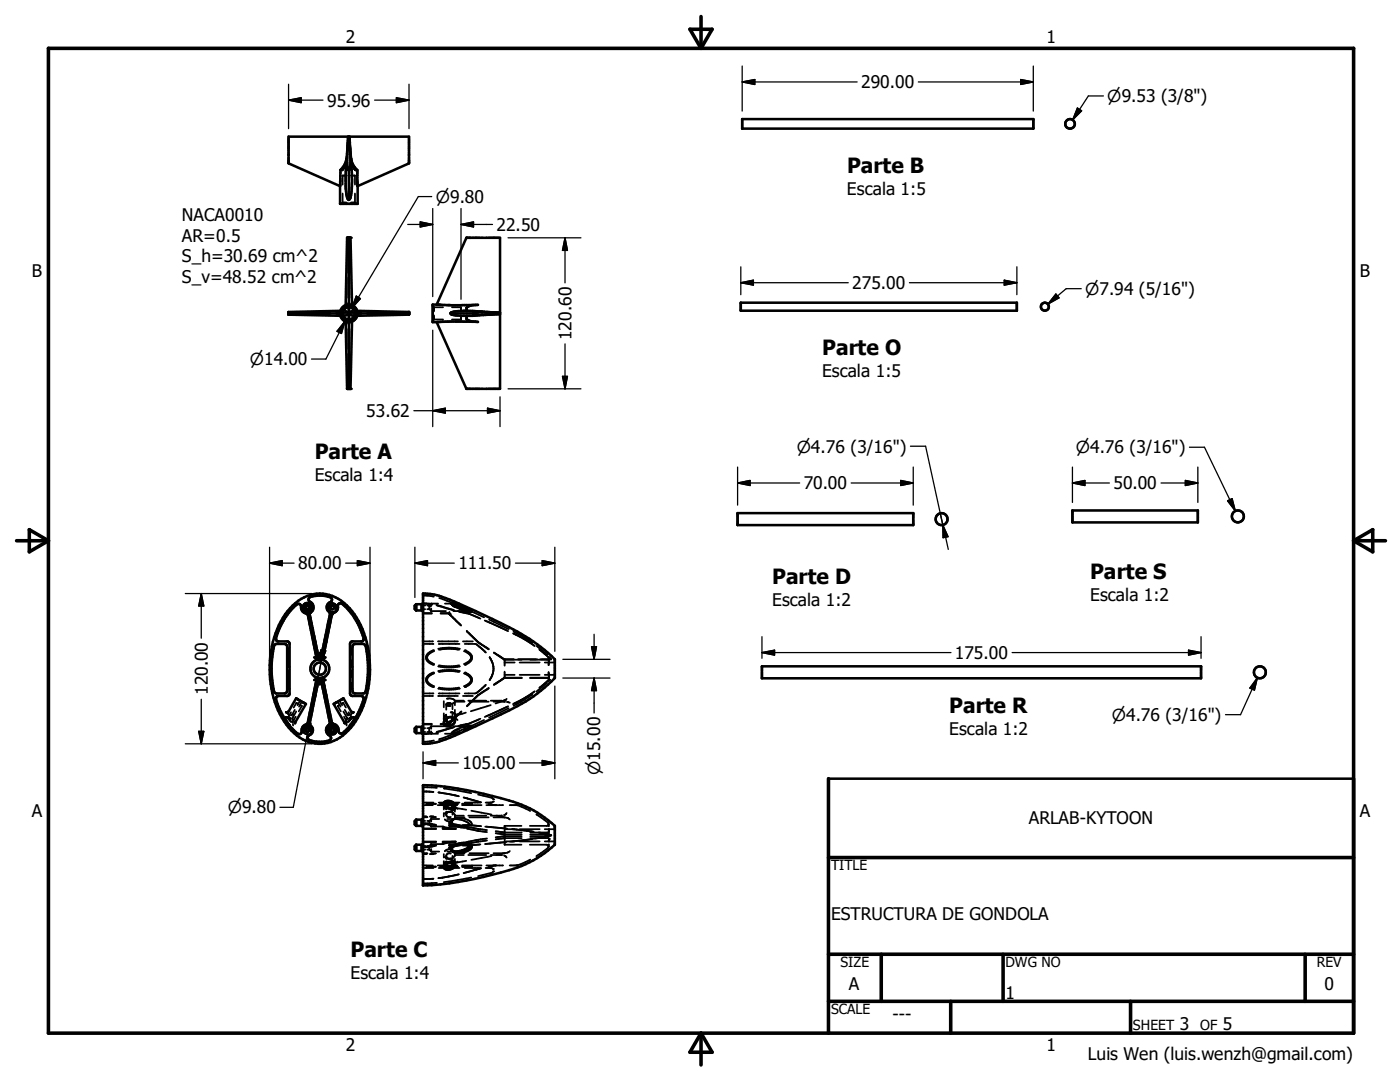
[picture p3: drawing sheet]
<svg xmlns="http://www.w3.org/2000/svg" width="279mm" height="216mm" viewBox="0 0 279 216" stroke-linecap="round" stroke-linejoin="round" font-family="sans-serif">
<g fill="none" stroke="#000" stroke-width=".36">
<path d="M68.4 38.6v1.8M69.2 35h-.8v1.8M70 35h.8v1.8M70.8 38.6v1.8M68.2 40.6l-.1 .1M68.4 40.4h.8M68.4 40.4l-.1 .1M69.5 47.5v2M69.5 50.4v4M69.5 55.4v4M69.7 47.5v2M69.7 50.4v4"/>
<path d="M69.7 55.4v4M70 40.4h.8M70.8 40.4l.1 .1M71 40.6l.1 .1M57.6 62.7h2.4M57.6 62.4h2.4M61.2 62.7h4.7M61.2 62.4h4.7M67.1 62.7h2.4M67.1 62.4h2.4M67.9 63h.4M67.9 62.1h.4"/>
<path d="M68.8 63h.1M68.8 62.1h.1M68.8 62.1l.5 .1M69.3 62.8l-.5 .2M69.4 62.4h.1M69.5 62.7h-.1M69.5 60.4v2M69.5 62.7v1.9M69.5 65.7v3.9M69.5 70.6v4M69.5 75.6v2M69.7 60.4v2"/>
<path d="M69.7 62.7v1.9M69.7 65.7v3.9M69.7 70.6v4M69.7 75.6v2M69.7 62.7h2.4M69.7 62.4h2.4M69.8 62.7h.1M69.8 62.3l-.1 .1M69.9 62.8l.5 .2M69.9 62.2h.1M70 62.2h.1M70.4 62.1l-.4 .1"/>
<path d="M70.9 63h.4M70.9 62.1h.4M73.3 62.7h4.8M73.3 62.4h4.8M79.2 62.7h2.4M79.2 62.4h2.4M86.4 61.1h.1M86.5 63.9l-.1 .1M86.5 61.2l.1 .1M86.6 61.3v.8M86.6 62.9v.8M86.6 63.7l-.1 .1"/>
<path d="M86.6 63.7h1.8M86.6 61.3h1.8M90.2 61.3h1.8v.8M92 62.9v.8h-1.8M84.4 118.8l2.2 .2M87.7 119.3l4 1.6M57.3 129.2l.1 .1M57.3 133.7h.1M57.4 133.1l-.1 .1M57.4 137.6h-.1M57.5 129.4v.6M57.5 133.8v.7"/>
<path d="M57.5 130.6v1.2M57.5 132.4v.6M57.5 135.1v1.1M57.5 136.8v.7M57.6 131.8v1.1M57.6 136.2v1.2M57.6 133h.1M57.6 137.4v.1M57.6 129.4v1.2M57.6 133.8v1.3M57.7 133.1l.1 .1M57.7 137.6h.1"/>
<path d="M57.8 129.2l-.1 .1M57.8 133.7h-.1M59.9 139.8l-.5 .9M65.7 121.6a.75 .75 0 0 1 .6-1.2 .75 .75 0 0 1 .7 1.2M66.1 120.3a.91 .91 0 0 1 1.1 .6 .91 .91 0 0 1-.6 1.2l-.5-.1a.89 .89 0 0 1-.8-1M67.8 139.8l.5 .9M69.8 129.2l.1 .1M69.8 133.7h.1M69.9 133.1l-.1 .1M69.9 137.6h-.1M70 133.8l.1 1.3M70 129.4l.1 .1"/>
<path d="M70.1 129.5v1.1M70.1 131.8l-.1 1.2M70.1 136.2l-.1 1.3M70.1 129.5h.1M70.1 131.8v1.1M70.1 136.2v1.2M70.1 133h.1M70.1 137.4l.1 .1M70.2 133.8l-.1 1.3M70.2 129.4l-.1 .1M70.3 133.1l.1 .1M70.3 137.6h.1"/>
<path d="M70.4 129.2l-.1 .1M70.4 133.7h-.1M84.4 122.4h1.8M84.4 138.4h2.1M84.4 128.5h2.1M84.4 138.9h2M84.4 128h2M84.4 120.4l1.8 .1M84.4 120.5l1.9 .1M84.4 120.8h.5M84.4 121.6h.5M84.4 122.3h1.8"/>
<path d="M85.3 120.8h.4M85.3 121.6h.4M85.7 120.8v.2M85.7 121.3v.3M85.7 121.6l.1 .1M85.8 120.7l-.1 .1M85.9 121.8l.2 .1M86.1 120.4v.5M86.1 121.4v.5M86.1 120.4l-.2 .2M86.1 120.4h1.3M86.1 121.9h2.9"/>
<path d="M86.4 129.8a1.46 1.46 0 0 0-1.2 2.1l1.2 .8M86.4 134.2a1.45 1.45 0 0 0-1.2 2.1l.4 .4 .8 .4M86.6 129.9a1.45 1.45 0 0 0-1.3 1.7l.4 .4 .9 .5M86.6 134.4a1.66 1.66 0 0 0-1.3 1.4 2.04 2.04 0 0 0 1.3 1.1M87.1 120.7l3.4 1M87.2 120.8l3.5 1M87.4 128h4M87.4 138.9h4M87.5 129.5a9.9 9.9 0 0 1 4.3 0M87.5 133a9.7 9.7 0 0 0 4.3 0M87.5 133.9a10 10 0 0 1 4.3 0M87.5 137.4a10 10 0 0 0 4.3 0"/>
<path d="M87.6 138.4h4.1M87.6 128.5h4.1M87.6 132.8a9.6 9.6 0 0 0 4 0M87.6 129.7a11 11 0 0 1 4 0M87.6 134.1a9.6 9.6 0 0 1 4 0M87.6 137.2a9.6 9.6 0 0 0 4 0M87.9 122.4h1.8M87.9 122.3h1.8M88.6 139.9v1.2M88.8 120.4h1.4M89.2 139.4a1.56 1.56 0 0 1 1.6 .4M89.7 122.5l2.3 2.3"/>
<path d="M89.7 122.5h.1M89.7 122.1v.1M89.7 122.2v.2M89.8 122.7h.1M89.8 122.6h.1M90.1 120.4a.83 .83 0 0 0 .7 .8M90.1 120.4h.1M90.5 121.9h2.9M90.8 139.8h1.8M90.8 139.8v.9M91.4 121.9l1.8 .4M91.6 122.1l1.9 .3"/>
<path d="M91.8 121.6l1.1 .3M92.4 138.9h2M92.4 128h2M92.6 129.9a1.74 1.74 0 0 1 1.4 1.5 2.12 2.12 0 0 1-1.4 1.1M92.6 134.4a1.73 1.73 0 0 1 1.4 1.4 2.19 2.19 0 0 1-1.4 1.1M92.7 121.4l3.9 1.8M92.7 128.5h2.2M92.8 129.8a1.46 1.46 0 0 1 1.2 2.1l-1.2 .8M92.8 134.2a1.45 1.45 0 0 1 1.2 2.1l-.4 .4-.8 .4M93.1 121.9h.1M93.1 126l2.4 2.2M93.1 125.9l2.4 2.2"/>
<path d="M93.2 121.9l.1 .1M93.3 122.3l2.3 1M93.5 139.8h3.5M93.6 122.4l2.3 1M94.9 138.3l-2.2 .1M95 128.5l1.9 1.7M95.5 138.7l-2.3 2.2M95.5 138.6l-2.3 2.3M95.5 128.1l2 1.4M95.5 128.2l2 1.4M95.5 128.1v.1M95.5 138.6v.1"/>
<path d="M96.7 123.8l4.6 2M96.9 136.7l-1.9 1.6M97 123.9l4.4 2M97.5 137.4l-2 1.3M97.5 137.3l-2 1.3M97.6 123.6l3.9 1.9M97.7 131.2h.1M97.7 131.2a3.7 3.7 0 0 1 0 4.5M97.9 139.8h2.2M98.6 130.2l2.1 1.4h1.9M98.6 130.3l2.1 1.3M100.7 135.2l-2.1 1.5"/>
<path d="M100.7 135.2l-2.1 1.4M100.7 131.6h.1M100.7 135.2h3.4M100.7 135.3h3.4M100.7 135.2h.1M100.7 134v1.2M100.7 134.7h2M100.7 132.2h2M100.9 139.7l-2 .7M101 139.6l-.4 .2M101.1 139.5h.1M102.4 126.4l2 1 2.3 1.5"/>
<path d="M102.5 126l3.7 2.3M102.5 126.4l2 1 2.2 1.5M103.4 131.6h3.8M103.7 134.7h4M103.7 132.2h4M104 139.7l-1.5 .7M104.1 131.6h-3.4v1.2M105.8 135.2h3.5M105.8 131.6h3.5M105.8 135.3h3.4M106.2 138.6l-3.7 2.2M106.7 138l-2.3 1.5"/>
<path d="M106.7 138l-2.2 1.4-2.1 1.1M107.1 128.9l2.1 1.8M107.8 129.7l1.7 1.5M107.8 129.7l-.2-.1 1.9 1.6M108.7 134.7h2M108.7 132.2h2M109 136.3l-1.9 1.7M109.2 135.3h.1M109.2 135.3h.2M109.4 135.3l.2 .2M109.4 135.2l.2 .2M109.5 131.2h.1"/>
<path d="M109.5 134.1l.1 1.4M109.5 135.7h.1M109.5 135.5h.1M109.5 135.6v.1M109.5 131.2l.1 .1M109.5 135.6l-1.9 1.6M109.5 135.6l-1.8 1.6M109.6 135.8l-.3 .3M109.6 135.5v.3M109.6 131.4l-.2 .2M109.6 131.4l-.1 1.3M109.6 135.6h-.1"/>
<path d="M109.6 135.7v.1M109.6 131.1l.4 .5h-2.2M57 143.1l1 .9M57 143.1l.3 .8 .6 .8M57.1 142.1h.1M57.1 142.1l.2 .2M57.2 143.1h-.2M57.4 143.1h.3l.4 .4M57.5 142.4l.3 .3M58.1 142.1l-.6 1 .7 1M58.4 144v.3M58.4 143.5l.2 .2"/>
<path d="M58.4 143.6l.2 .2M58.5 144.5v.3M58.5 143.1l-.1 .3M58.8 144.1l.1 .2M58.8 141.6l-.7 1.2M58.9 144.3h.1M59 143l-.6 1.1M59.1 142l-.6 1M59.5 140.5l-.4-.2-.5 .9M59.9 140.7l.3 .2M60.2 140.9h.1M60.2 140.9l-.6 1"/>
<path d="M60.2 140l-.5 1M60.7 146.1a.76 .76 0 0 1 .6-1.2 .76 .76 0 0 1 .7 1.2M61.3 144.8a.88 .88 0 0 0-.9 .9 .88 .88 0 0 0 1 .8 .83 .83 0 0 0 .8-1.1M67.4 140l.6 1M67.7 140.7l-.3 .2 .6 1M67.8 140.7h-.1M68.2 140.4l.3-.1 .5 .9M68.2 140.4l-.1 .1M68.5 142l.6 1M68.7 143l.6 1.1M68.8 141.6l.8 1.2M68.9 144.1l-.1 .2"/>
<path d="M69.2 144.5v.3M69.2 143.1l.1 .3M69.2 143.6l-.1 .1M69.2 143.5v.1M69.2 143.6l-.2 .2M69.2 144v.3M69.6 142.1l.5 1M70.1 143.1l-.6 1M70.1 142.5l-.2 .2M70.2 142.4l-.2 .2M70.3 143.1h-.2l-.5 .4M70.5 143.1h.1"/>
<path d="M70.5 142.1l-.1 .2M70.5 142.1h.1M70.6 143.1a1.57 1.57 0 0 1-.9 1.6M70.6 143.1l-1 .9M84.4 144.6h1.8M84.4 144.4h1.8M84.4 145.3h.5M84.4 146.1h.5M84.4 157.9l2.1 .1M84.4 157.1l2.8 .1M85.3 145.3h.4M85.3 146.1h.4"/>
<path d="M85.7 145.3v.2M85.7 145.8v.3M85.7 146.1l.1 .1M85.8 145.2l-.1 .1M85.9 146.3l.2 .1M86.1 146.4h1.3M86.1 144.9v.5M86.1 145.9v.5M86.1 144.9l-.2 .1M86.1 144.9h2.9M86.2 146.3l-1.8 .2M86.3 146.2l-1.9 .2"/>
<path d="M86.6 147.8l-2.2 .2M87.5 158.1l4 .8M87.9 144.6h1.8v.1M87.9 144.4h1.8M88.6 142.4v1.1M88.6 157.3l5.4 1M89 142.6l-.4 .8M89.1 140.6l.2 .2 .6 .1M89.1 140.6v1M89.1 142.7v1M89.3 143.2h.1M89.5 143.1l-.2 .1"/>
<path d="M89.7 144.4v.1M89.7 144.7h.1M89.7 144.2v.1M89.8 143.1h.2M89.9 140.3h-.6l-.2 .3M89.9 142.1l.7 .2 .2 .3M90.1 143.1h.1M90.3 140.6v.9M90.3 142.5v.9M90.5 144.9h2.9M90.5 145.2l-3.4 1M90.7 145l-3.5 1"/>
<path d="M90.8 142.6v.1M90.8 142.8v.2M90.8 141.6v1.1M90.8 142.7l.1 .1M90.8 143.1l.2 .3M91.1 143.5l.2 .2M91.3 142.5l-.2 .2M91.7 145.5l-.9 .4-.7 .5M91.7 146l-4.1 1.5M92.1 142l-2.3 2.3M92.1 141.9l-2.3 2.3M92.5 159.1l3.5 1"/>
<path d="M92.7 140h-1.9l-.6 .4h-1M92.9 145l-1.2 .3-1.2 .6a.39 .39 0 0 0-.3 .2 .39 .39 0 0 0 .1 .4l1.4-.3M92.9 145.3l-2.5 1.1h-1.6M93 142.2l-2 .6M93.1 144.9l-.1 .1M93.2 144.6l-1.8 .3M93.3 144.9h-.1M93.5 144.4l-1.9 .4M93.7 140h3.8M94.1 144.8l-1.6 .3M94.1 144.8h.1M94.1 144.9h.1"/>
<path d="M94.1 144.9l-.3 .3-1.3 .6M95.4 158.5l2.7 .7 .3 .3M95.6 143.5l-2.3 1M95.9 143.4l-2.3 1M96.6 143.7l-3.9 1.8M97.9 140.7l-3.9 1.2M98.4 159.9l-.4 .2h-1.1M98.5 140h2.3M101.1 140.1l.5 .1M101.3 141l-4.6 2.1M101.4 140.9l-4.4 2M101.5 141.3l-3.9 1.9"/>
<path d="M101.7 140.2h.1M84.4 160.1h2.1M84.4 160.7h2M84.4 172.7h2M84.4 173.2h2.1M84.4 167.9h2.6M84.4 170.3h.7M84.4 170.3h.9M84.4 165.3h2.6M84.4 164.2l2.6 .4M84.4 163h.9M84.4 162.9h.7"/>
<path d="M84.4 164.4l2.6 .4M84.4 165.4h2.6M84.4 170.4h.7M84.4 168h2.6M84.4 163.8h.5M84.4 164.5h.5M84.4 168.8h.5M84.4 169.5h.5M85 160.1l.1 .1M85 172.7l.1 .1M85.1 163.1h-.7M85.1 160.6l-.1 .1"/>
<path d="M85.1 173.1l-.1 .1M85.2 160.3l1.8 .1M85.2 172.8l1.8 .1M85.3 163.8h.4M85.3 164.5h.4M85.3 168.8h.4M85.3 169.5h.4M85.7 163.8v.3M85.7 164.3v.2M85.7 168.8v.3M85.7 169.3v.2M85.7 169.5l.1 .2"/>
<path d="M85.7 164.5l.1 .2M85.8 168.7l-.1 .1M85.8 163.7l-.1 .1M85.8 162.9h.7M85.8 170.4h.7M85.9 169.8l.2 .1M85.9 164.8l.2 .1M86 162.9h-.2M86.1 163.4v.5M86.1 164.4v.5M86.1 168.4v.5M86.1 169.4v.5"/>
<path d="M86.1 163.4h1.6M86.1 164.9h2.4M86.1 168.4l-.2 .2M86.1 163.4l-.2 .1M86.1 168.4h2.4M86.1 169.9h1.6M86.1 163.1l.9-.1-.6 .1M86.4 170.3h-.3h.9M86.5 175.3l-2.1 .1M87 160.4l-1.8 .1M87 173h-1.8M87 168.6l-2.6 .3"/>
<path d="M87 168.8l-2.6 .3M87.2 176.2l-2.8 .1M87.4 160.7h3.8M87.4 172.7h3.8M87.6 160.1h4.1M87.6 173.2h4.1M87.9 160.4h3.5M87.9 172.9h3.5M87.9 173h3.5M88.3 168h2.6l-2.6 .4M88.3 165.3h2.6M88.3 164.9l2.3 .4"/>
<path d="M88.3 167.9h2.7h-.4M88.3 165.1l2.3 .3M88.3 165.4h2.7M88.6 160.8v.7M88.6 162.2v.7M88.6 170.4v.7M88.6 171.8v.7M88.6 160.9l.5 .6M88.8 162.4a1.18 1.18 0 0 1 2 .4h1.8M88.8 169.8a1.17 1.17 0 0 1 2 .5M89.1 160.7v.6M89.1 162v.6"/>
<path d="M89.1 170.8v.6M89.1 172v.6M89.1 170.8l.2 .4 .3 .1h.4M89.1 162.6l.2 .4 .3 .1 .4-.1M89.1 171.9l-.5 .5M89.3 163.4l2.7 .2 1.3 .5 .3 .3M89.3 169.9h1.6M89.7 164v.2M89.7 164.6v.2M89.7 168.5v.3M89.7 169.1v.3M89.7 169.1h.1"/>
<path d="M89.7 164.7h1.4M89.7 168.4h2.4M89.8 164.3l2.3 .4M89.8 169.1h.1M89.8 164.7l2.3 .4M90 170.3l-.7 .1-.2 .4M90 162.1l-.4-.1-.3 .1-.2 .5M90 161.7l.5-.1 .3-.2v.6M90.1 169.6h.1M90.1 169.2v.4M90.2 163.6v.6M90.2 163.6a.76 .76 0 0 0 .5 1"/>
<path d="M90.2 167.9l-1.9 .3M90.3 160.9v.5M90.3 162v.6M90.3 170.8v.5M90.3 171.9v.5M90.7 163.4l-.5 .2M90.7 164.6a4.1 4.1 0 0 0 2.5 .5M90.7 164.6l.1 .1M90.7 168.7l-.3 .2M90.7 168.7h.1M90.8 161.2v.1M90.8 162.5v.6"/>
<path d="M90.8 170.3v.5M90.8 171.4v.6l-.3-.3-.5-.1M90.8 172.1l.1 .4M90.8 168.7h.1M90.8 163.1h1.9M90.8 170.3h1.9M90.8 163.1a1.16 1.16 0 0 1-2 .4M90.8 172l.2 .1M90.9 160.9l-.1 .3M91 163.2h1.1a2.12 2.12 0 0 1 2 1.2v.3M91 161.2l-.2 .1M91 161.2l2 .4"/>
<path d="M91.1 172.7l.2 .2M91.2 161.3l.1 .1M91.2 161.3h.1M91.3 160.4l-.2 .2M91.3 171.9l-.1 .2M91.5 174.5l-4 .7M91.6 164.9h.2M92 168.2l-2.3 .5h1.4M92 168.6l-2.3 .5M92.2 160.7h3.9M92.2 172.7h3.9M92.2 160.4l1.9 .1"/>
<path d="M92.2 173h1.9M92.2 164.6l1.6 .1M92.6 170.6h-1.8a1.17 1.17 0 0 1-2 .4M92.7 160.1h3.2M92.7 173.2h3.2M93 171.8l-2 .3M93.2 165.4l2.3 .4M93.2 164.9l2.3 .5M93.5 170.6h3.5M93.5 162.8h3.5M93.6 164.4h.1M93.6 164.6l2.2 .2"/>
<path d="M93.7 164.4l-.2 .2-1 .3h-2.8M93.7 163.1h3.8M93.7 170.3h3.8M93.8 168.7h-1.6M93.9 168.7h.1M93.9 164.7h.1M93.9 164.7l2.1 .1M94 175.1l-5.4 .9M94.1 161.8l4 .7M94.1 160.3l-1.9 .1M94.1 172.8l-1.9 .1M94.1 160.6l.1 .1"/>
<path d="M94.1 173.1l.1 .1M94.2 160.1l-.1 .1M94.2 172.7l-.1 .1M95.5 165.4v.1M95.5 165.7v.1M95.5 167.6v.1M95.5 167.8v.1M95.5 167.9l-2.4 .5M95.5 167.6l-2.4 .4M95.5 165.8l1.7 .2M95.5 165.4l1.7 .2M95.7 168.5l-2.1 .2"/>
<path d="M95.9 168.5l-2 .2M96 164.8v.1M96 173.2l-3.5 1M96.8 164.9l4.3 .5M96.9 173.2h1.1l.4 .2M97 164.9l4.2 .5M97.1 160.7h3.3M97.1 172.7h3.3M97.2 167.7l-1.7 .2M97.2 167.3l-1.7 .3M97.5 160.5l1.3 .2M97.9 170.6h2.3"/>
<path d="M98.1 170.8l-4 .8M98.4 173.9l-.3 .3-2.7 .6M98.5 163.1h2.3M98.8 172.7l-1.3 .2M98.9 166.3l1.8 .2M98.9 165.9l1.8 .2M99.1 162.7l2 .5M99.9 168.1l-3.1 .3M100.2 162.7l-2.3 .1M100.6 170.7l.4 .3M100.7 166.1v.1M100.7 166.4v.1"/>
<path d="M100.7 166.9v.1M100.7 167.1v.2M100.7 166.9h3.4M100.7 166.9l-1.8 .2M100.7 166.5h3.4M100.7 166.1h3.4M100.7 167.3l-1.8 .2M100.7 165.7v.5M100.7 166.4v.2M100.7 166.7v.3M100.7 167.1v.6M100.7 168.1v.5h3.4"/>
<path d="M100.7 165.5h2M100.7 167.9h2M100.8 170.2l-2.3 .1M101 162.4l-.4 .2M101.1 171.1h.1M101.1 170.2l-2 .4M101.1 168l-4.2 .4M101.1 162.2v.1M101.2 163.2l.4 .2M101.6 170l-.4 .2M101.7 163.4v.1M101.7 160.7h1.4"/>
<path d="M101.7 172.7h1.4M101.7 169.8v.1M102.2 165.5l1.9 .2M102.5 167.9h-.7M103.2 160.7l2.6 1.1M103.7 165.5h4M103.7 167.9h4M104.1 164.8h-3.4v.4M104.1 167.2l-3.4 .1M104.1 165.7l2.4 .3M104.1 165.7l2.3 .3M105.7 167.5l-3.6 .4"/>
<path d="M105.7 168.6h3.6M105.8 171.5l-2.6 1.2M105.8 167.2l3.5 .1M105.8 166.9h3.5M105.8 166.5h3.5M105.8 166.1h3.5M106.4 167.4l-3.4 .4M107 162.5l2.4 1.7M107.5 166.1l2.2 .4M107.6 166.1l.4 .1M107.8 167.2l-1.1 .2M107.8 167.2h-.4"/>
<path d="M108.7 166.3l.8 .2M108.7 165.5h2M108.7 167.9h2M108.8 166.7h.2M109 167l-1.2 .2M109.3 166.7h.4M109.3 164.7l-3.6 .1M109.4 167.3l.2 .1M109.4 166.9h.1M109.4 169.1l-2.4 1.7M109.4 166.9h.3M109.4 166.5h.2"/>
<path d="M109.4 164.3l.1 .2M109.4 168.8h.1M109.5 165.6l.1 .1M109.5 166.5h-.1M109.5 164.5l-.1 .1M109.5 164.5v.4M109.5 168.9l-.1 .2M109.5 166.5h.1M109.5 168.5v.4M109.5 166.5h.2M109.5 166.9l-1.7 .3M109.6 165.4v.5"/>
<path d="M109.6 167.6l-.1 .2M109.6 166.9h-.1M109.6 166.7h.1M109.6 165.9v.1M109.6 166.6v.1M109.6 166.7v.1M109.6 167.5v.5M109.6 166l-.2 .1M109.7 166.5h.1M109.7 166.8l-.4 .1M109.7 166.8v.1M109.9 166.6l.1 .1"/>
<path d="M109.9 166.7h.1M110 166.7l-.1 .1"/>
</g>
<g fill="none" stroke="#000" stroke-width=".51">
<path d="M67.9 37.1l-10.3-4.5v-5.3h24v5.3l-10.2 4.5M67.9 33.9v6.8h3.5v-3.6M67.9 33.9a4.9 4.9 0 0 0 1.4-4.1l.2-2.5-.2 4.8v1.2l.3 .7M67.9 33.9h.4l.2-.2a3.6 3.6 0 0 0 .7-2l-.2 3.2 .1 3.8a1.47 1.47 0 0 0 .5 1.2M69.6 34v5.9M69.8 29.2l.1 3.6-.1 .8-.2 .4M69.8 29.1l-.1-1.8 .2 2.4a5.9 5.9 0 0 0 1.1 4l.3 .2M71.3 33.9l.1 3.2M71.3 33.9a1.05 1.05 0 0 1-.9-.9l-.3-1.3a24.5 24.5 0 0 1-.1 7.6l-.4 .6M148.1 23.8h58.1v1.9h-58.1zM69.6 47.5v13.3M57.6 62.5h10.3"/>
<path d="M67.9 62l-10.3 .3v.5l10.3 .2M69 64.2l.3 13.4h.6l.4-13.4M69 60.9l.3-13.4h.6l.4 13.4M69 60.9a1.73 1.73 0 0 0-1.1 1.6 1.73 1.73 0 0 0 1.1 1.7M69 64.2l.6 .1M69.6 64.3v13.3M69.6 60.8l.6 .1M69.6 60.8l-.6 .1M70.2 64.2l-.6 .1M70.2 60.9a1.74 1.74 0 0 1 1.1 2.1M71.3 62l10.3 .3v.5l-10.3 .2M71.3 63l-.5 .8-.6 .4"/>
<path d="M71.4 62.5h10.2M87.1 60.8l6-13.3h6.7v30.1h-6.7l-6-13.3M89.9 62.5h4.5M89.9 62.5l.1 .2M90 62.7h.1M90.1 62.7l1.9 .3h2.3l4-.3M93.1 62.1v-.7l.3-.2 .7-.3 1.3-.1-5.4 .1-3.6-.1v3.5l8.5-.1M93.1 63v.6l.3 .3 1.1 .3h.9M93.1 62.1l6.7 .3-2.1-.1a6.6 6.6 0 0 0-3.3 .2M93.1 62.1h-2.2l-.8 .2-.2 .2M94.4 62.5l1.1 .3 3.5-.1M98.5 62.7h1.3h-.4"/>
<path d="M99.3 62.7h-.2M147.8 60.4h55.1v1.6h-55.1zM84.4 118.4a15.3 15.3 0 0 1 7.1 2 89.1 89.1 0 0 1 14.9 7.6l2.3 1.7 2 1.9v3.7a32.5 32.5 0 0 1-10.7 7.3l-5.1 2.3a43.4 43.4 0 0 1-8.2 3.3l-2.3 .2zM147.2 102.4h35.1v2.4h-35.1zM214 101.9h25.1v2.3h-25.1zM54.9 128.6l.3-.1h1.6l.4 .2 .1 .3v9l-.5 .4-1.9-.1a17.9 17.9 0 0 1 0-9.7zM58.4 120.8a7.4 7.4 0 0 1 11.4 .6 19.5 19.5 0 0 1 3.7 16 14.4 14.4 0 0 1-6.2 10.1 7.5 7.5 0 0 1-9.7-2.3 19.7 19.7 0 0 1-3.3-16.2 15.8 15.8 0 0 1 4.1-8.2zM59.4 139.5l.1 .1M61.1 122.4a1.26 1.26 0 0 0 1.4-.9 1.26 1.26 0 0 0-.8-1.5l-.1-.6a3.3 3.3 0 0 1 2.8-.5l1.5 .3a.54 .54 0 0 1 .4 .6 .54 .54 0 0 1-.6 .4 1.14 1.14 0 0 0-.3 1.5 1.14 1.14 0 0 0 1.4 .5 1.14 1.14 0 0 0 .6-1.4l.1-.3 .4-.1a11.6 11.6 0 0 1 4.6 7.3l-.3 .3h-2l-.4 .5 .1 10 .3 .3 2 .1 .3 .3a13.3 13.3 0 0 1-2.5 5.4l-1.6 1.7a.56 .56 0 0 1-.7-.1 .56 .56 0 0 1-.1-.7l-.4-.7-.7-.4M61.1 122.4a1.44 1.44 0 0 1-1.1-1.7l-.3-.2a4.5 4.5 0 0 0-2.3 2.2l-1.3 2.1a7 7 0 0 0-1 2.9l.4 .3h2l.3 .5v10l-.3 .3-2 .1-.4 .3a12.9 12.9 0 0 0 4.4 7.3 .55 .55 0 0 0 .7-.2 .55 .55 0 0 0 0-.6l.3-.8 .6-.3M61.1 122.4l.3 .2M61.4 122.6l1.2 5.6"/>
<path d="M61.8 122.5l1.2 5.6M61.8 122.5l-.4 .1M62 122.2l-.2 .3M62.6 128.2l.7 3.4M62.6 138.6l-1.2 5.7M62.6 138.6l.4 .1M62.7 131.2l.5 .4M63 138.7l-1.2 5.7M63 128.1l.6 3.4M63 128.1l-.4 .1M63.2 135.3l-.5 .4M63.3 135.2h.1"/>
<path d="M63.3 135.2l.3 .1M63.3 135.2l-.7 3.4M63.3 131.6a1.88 1.88 0 0 0-1.3 1.8 1.88 1.88 0 0 0 1.3 1.8M63.4 131.6h-.1M63.6 135.4l.2 .4M63.6 131.5v.1M63.6 135.3h.1M63.6 131.6h-.2M63.6 135.3l-.6 3.4M63.6 131.5l-.2 .1M63.6 135.3h.4M63.6 131.6h.4"/>
<path d="M63.8 130.3v1.3M63.8 135.8v.8M64 131.5v.1M64 135.3h.1M64 131.6h.2M64 135.3l.7 3.4M64 131.5l.2 .1M64 135.4l-.2 .4M64.2 131.6h.2M64.4 135.3l.6 .4M64.4 135.2h.1M64.4 135.2l-.4 .1"/>
<path d="M64.4 135.2l.7 3.4M64.4 131.6a1.88 1.88 0 0 1 1.3 1.8 1.88 1.88 0 0 1-1.3 1.8M64.7 138.7l1.1 5.7M64.7 128.1l-.7 3.4M64.7 128.1l.4 .1M65 131.2l-.6 .4M65.1 138.6l1.2 5.7M65.1 128.2l-.7 3.4M65.1 138.6l-.4 .1M65.7 122.1l.2 .4M65.9 122.5l-1.2 5.6M65.9 122.5l.3 .1"/>
<path d="M66.2 122.6l-1.1 5.6M66.5 122.3l-.3 .3M68.3 139.5l-.2 .1M70.4 128.7l.4-.2h1.7l.3 .1a17.9 17.9 0 0 1 0 9.7l-2 .1-.4-.4zM83.1 120.6v1.2M83.1 120.6l-.3 .2v.8l.3 .2M83.1 121.8h1.1M83.1 120.6h1.1M84.2 120.6v1.2M84.2 121.8l.2 .3M84.4 120.3l-.2 .3M90.1 120.4h.1"/>
<path d="M90.1 120.4a6.3 6.3 0 0 1 3.4 1.1l.6 .5a7.2 7.2 0 0 1-3.7-1.3zM90.1 120.4l3.5 1.5M93.1 121.9h.5M93.6 121.9h.1M152.1 133h87.6v2.3h-87.6zM58.9 144.3h.1M60.5 140.1l.2 .1M60.5 140.2l.5 .3-2.1 3.8M60.5 140.2l-1.4-.8-1.5 2.6-.5 .1M61.4 144.3l-.3 .3M61.4 144.3l.4 .1M61.8 144.4l.2 .3"/>
<path d="M65.8 144.4l-.1 .2M66.3 144.3l.2 .1M66.3 144.3l-.5 .1M66.5 144.4a1.24 1.24 0 0 0-1.4 .9 1.24 1.24 0 0 0 .7 1.5 .51 .51 0 0 1 .3 .5 .51 .51 0 0 1-.4 .4 5.7 5.7 0 0 1-4.2-.2l-.1-.3 .1-.3a1.39 1.39 0 0 0 .9-1.7l-.5-.5-.8-.1M66.6 140.5l2.2 3.8M66.6 140.5h.1M67.2 140.2l1.4-.8 1.5 2.6 .4 .1M67.2 140.2l-.6 .3M67.2 140.1l-.2 .1M83.1 145v1.3M83.1 145l-.3 .3v.8l.3 .2M83.1 146.3h1.1"/>
<path d="M83.1 145h1.1M84.2 145v1.3M84.2 146.3l.2 .2M84.4 156.7a66.8 66.8 0 0 1 21.3 4.6l2.3 1.3 2.7 2.2v3.8a22.8 22.8 0 0 1-10.8 5.5 66.6 66.6 0 0 1-15.5 2.6zM84.4 144.8l-.2 .2M89 143.5a.97 .97 0 0 1 1.1-.4 .97 .97 0 0 1 .6 1 1.26 1.26 0 0 1-2.1 .4v-.5zM90 143.1a.54 .54 0 0 1 .2 .6 .54 .54 0 0 1-.5 .4 .47 .47 0 0 1-.6-.3 .47 .47 0 0 1 .2-.6M165.3 155.4h104.8M83.1 163.5v1.3M83.1 168.6v1.2M83.1 163.5l-.3 .3v.7l.3 .3M83.1 168.6l-.3 .2v.7l.3 .3"/>
<path d="M83.1 164.8h1.1M83.1 163.5h1.1M83.1 169.8h1.1M83.1 168.6h1.1M84.2 163.5v1.3M84.2 168.6v1.2M84.2 164.8l.2 .2M84.2 169.8l.2 .3M84.4 163.3l-.2 .2M84.4 168.3l-.2 .3M88.6 160.1a1.32 1.32 0 0 1 2.2 .8 1.2 1.2 0 0 1-1.4 .4 1.2 1.2 0 0 1-.8-1.2zM88.7 172.5a1.25 1.25 0 0 1 2.1 0 1.26 1.26 0 0 1-.9 1 1.26 1.26 0 0 1-1.3-.4z"/>
<path d="M89.2 160.5a.66 .66 0 0 1 .7-.1 .66 .66 0 0 1 .4 .7l-.4 .2-.5-.1-.3-.3zM89.2 172.4l.2-.2a.49 .49 0 0 1 .9 .1 .49 .49 0 0 1-.6 .7 .4 .4 0 0 1-.5-.1 .4 .4 0 0 1 0-.5zM90.3 169a3.2 3.2 0 0 1 3.8-.4v.1a.97 .97 0 0 1-.9 1.1 2.96 2.96 0 0 1-3-.1l-.1-.3zM90.7 168.7a2.69 2.69 0 0 1 3 .2 4 4 0 0 1-3.5 .8l-.1-.1"/>
<circle cx="213.5" cy="24.7" r=".96"/>
<circle cx="69.6" cy="62.5" r="1.47"/>
<circle cx="69.6" cy="62.5" r="1.23"/>
<circle cx="208.5" cy="61.2" r=".8"/>
<circle cx="187.9" cy="103.6" r="1.19"/>
<circle cx="247" cy="103" r="1.19"/>
<circle cx="61.3" cy="121.2" r=".88"/>
<circle cx="61.3" cy="121.2" r=".63"/>
<circle cx="61.3" cy="121.2" r=".38"/>
<circle cx="63.8" cy="133.4" r="1.23"/>
<circle cx="66.3" cy="121.2" r=".37"/>
<circle cx="251.4" cy="134.2" r="1.2"/>
<circle cx="61.3" cy="145.7" r=".38"/>
<circle cx="66.3" cy="145.7" r=".62"/>
<circle cx="66.3" cy="145.7" r=".87"/>
<circle cx="66.3" cy="145.7" r=".38"/>
</g>
<g fill="#000">
<circle cx="69.4" cy="47.5" r=".25"/>
<circle cx="69.9" cy="47.5" r=".25"/>
<circle cx="57.6" cy="62.8" r=".25"/>
<circle cx="57.6" cy="62.3" r=".25"/>
<circle cx="69.3" cy="62.2" r=".18"/>
<circle cx="69.4" cy="77.6" r=".25"/>
<circle cx="69.4" cy="62.3" r=".18"/>
<circle cx="69.4" cy="62.7" r=".18"/>
<circle cx="69.8" cy="62.7" r=".18"/>
<circle cx="69.9" cy="77.6" r=".25"/>
<circle cx="69.9" cy="62.8" r=".18"/>
<circle cx="57.5" cy="133.9" r=".18"/>
<circle cx="57.6" cy="133" r=".18"/>
<circle cx="57.6" cy="137.4" r=".18"/>
<circle cx="63.3" cy="131.6" r=".25"/>
<circle cx="64.4" cy="131.6" r=".25"/>
<circle cx="65.9" cy="122.5" r=".25"/>
<circle cx="66.2" cy="122.6" r=".25"/>
<circle cx="70.1" cy="133.9" r=".18"/>
<circle cx="70.1" cy="133" r=".18"/>
<circle cx="70.1" cy="137.4" r=".18"/>
<circle cx="85.7" cy="121" r=".18"/>
<circle cx="86.4" cy="134.2" r=".18"/>
<circle cx="86.4" cy="129.8" r=".18"/>
<circle cx="86.4" cy="132.7" r=".18"/>
<circle cx="86.4" cy="137.1" r=".18"/>
<circle cx="89.2" cy="139.4" r=".18"/>
<circle cx="89.7" cy="122.5" r=".18"/>
<circle cx="89.7" cy="122.6" r=".18"/>
<circle cx="90.8" cy="121.2" r=".18"/>
<circle cx="92.8" cy="129.8" r=".18"/>
<circle cx="92.8" cy="134.2" r=".18"/>
<circle cx="92.8" cy="132.7" r=".18"/>
<circle cx="92.8" cy="137.1" r=".18"/>
<circle cx="93.7" cy="121.9" r=".25"/>
<circle cx="109.6" cy="135.6" r=".18"/>
<circle cx="58.3" cy="142.6" r=".18"/>
<circle cx="61.4" cy="144.3" r=".25"/>
<circle cx="61.8" cy="144.4" r=".25"/>
<circle cx="68.8" cy="144.3" r=".25"/>
<circle cx="68.8" cy="144.3" r=".18"/>
<circle cx="69.3" cy="142.6" r=".18"/>
<circle cx="89.2" cy="140.4" r=".18"/>
<circle cx="89.7" cy="144.3" r=".18"/>
<circle cx="89.7" cy="144.4" r=".18"/>
<circle cx="90.8" cy="142.6" r=".18"/>
<circle cx="92.5" cy="145.8" r=".18"/>
<circle cx="98.4" cy="159.9" r=".18"/>
<circle cx="98.4" cy="159.5" r=".18"/>
<circle cx="85.7" cy="164.3" r=".18"/>
<circle cx="89.7" cy="169.1" r=".18"/>
<circle cx="89.7" cy="164.6" r=".18"/>
<circle cx="89.7" cy="168.7" r=".18"/>
<circle cx="89.7" cy="164.3" r=".18"/>
<circle cx="89.7" cy="164" r=".18"/>
<circle cx="90.1" cy="163.7" r=".18"/>
<circle cx="90.8" cy="161.2" r=".18"/>
<circle cx="91.2" cy="172.1" r=".18"/>
<circle cx="94" cy="160.4" r=".18"/>
<circle cx="94" cy="173" r=".18"/>
<circle cx="94" cy="172.9" r=".18"/>
<circle cx="98.4" cy="173.4" r=".18"/>
<circle cx="98.4" cy="173.9" r=".18"/>
<circle cx="103.1" cy="172.7" r=".18"/>
<circle cx="109.6" cy="167.4" r=".18"/>
</g>
<g fill="none" stroke="#000" stroke-width=".71">
<path d="M9.7 9.6h260.4v196.6h-260.4zM137.7 5.8h4.4l-2.2 3.8zM139.9 3.3v6.3M3.3 107.9h6.4M5.8 105.7l3.9 2.2-3.9 2.2zM270.1 107.9h6.4M270.1 107.9l3.9-2.2v4.4zM165.3 155.4v50.8M165.3 171.1h104.8M165.3 190.4h104.8M165.3 199.8h104.8M175.9 190.4v9.4"/>
<path d="M189.7 199.8v6.4M200.2 190.4v9.4M225.6 199.8v6.4M260.5 190.4v9.4M139.9 206.2v6.3M139.9 206.2l2.2 3.8h-4.4z"/>
</g>
<g fill="none" stroke="#000" stroke-width=".25">
<path d="M57.6 20h6.9M57.6 20l2.5-.5v1zM57.6 16.8v8.9M74.8 20h6.8M79.1 19.5l2.5 .5-2.5 .5zM81.6 16.8v8.9M148.1 16.4h23M148.1 16.4l2.5-.5v1zM148.1 13.2v9M183.3 16.4h22.9M203.7 15.9l2.5 .5-2.5 .5zM206.2 13.2v9"/>
<path d="M220.2 19.1h-3l-3.1 4.8M86.2 39.2h-2.7l-13.3 22.3M215 21.6l.9 .5-1.8 1.8zM71.1 59.1l.8 .5-1.7 1.9zM81.4 44.8h5M83.9 44.3l2.5 .5-2.5 .5zM86.4 41.6v17.6M92 44.8h6.3M92 44.8l2.5-.5v1zM92 41.6v18.1M101.4 47.5h14.5M112.8 47.5v8.9"/>
<path d="M112.8 47.5l.4 2.5h-.9zM147.8 56.4h21.5M147.8 56.4l2.6-.5v1zM147.8 53.2v5.6M181.5 56.4h21.4M200.4 55.9l2.5 .5-2.5 .5zM202.9 53.2v5.6M210.7 58.7l.7 .7-2.3 1.3zM215.8 57.6h-3l-3.7 3.1M68.8 64.1l-3.8 7.5h-2.8M68.8 64.1l-.7 2.4-.8-.4zM86.4 65.9v19.2"/>
<path d="M99.8 79.2v5.9M101.4 77.6h14.5M112.3 75.1h.9l-.4 2.5zM112.8 68.6v9M82.6 82h17.2M86.4 82l2.5-.6v1zM97.3 81.4l2.5 .6-2.5 .4zM147.2 96.4h12.4M147.2 96.4l2.5-.5v1zM147.2 93.2v7.6M169.9 96.4h12.4M179.8 95.9l2.5 .5-2.5 .5z"/>
<path d="M181.7 89h3l3.5 15.8M182.3 93.2v7.6M214 96.4h7.4M214 96.4l2.5-.5v1zM214 93.2v7.1M231.7 96.4h7.4M236.6 95.9l2.5 .5-2.5 .5zM237.4 89.2h3l6.1 12.8M239.1 93.2v7.1M245 99.9l.9-.4 .6 2.5zM37 118.4h25.2M40.2 118.4v8.9"/>
<path d="M40.2 118.4l.5 2.5h-1zM53.8 112.4h4.9M53.8 112.4l2.5-.5v1zM53.8 109.2v22.6M69 112.4h4.8M71.3 111.9l2.5 .5-2.5 .5zM73.8 109.2v22.6M82.8 112.4h7.9M82.8 112.4l2.5-.5v1zM82.8 109.2v10M102.9 112.4h7.8M108.2 111.9l2.5 .5-2.5 .5z"/>
<path d="M110.7 109.2v20.8M188.2 104.8l1.1 4.8M188.2 104.8l1 2.3-1 .2zM40.2 139.5v8.9M64 129.7l1 .2-.9 2.3zM64.1 132.2l-5.6 28.9h-2.6M65 127.3l-.9 4.9M110.7 136.9v18.5M112.3 131.6h9.4M112.3 135.3h9.4M118.1 129h.9l-.4 2.6zM118.6 126.6v5"/>
<path d="M118.6 135.3v7M118.6 135.3l.4 2.5h-.9zM152.1 130.2h37.7M152.1 130.2l2.5-.5v1zM152.1 127v4.4M202 130.2h37.7M237.2 129.7l2.5 .5-2.5 .5zM239.7 127v4.4M250.9 135.2l-3.3 7.4h-3M250.9 135.2l-.5 2.5-1-.4zM37 148.4h25.2M39.7 145.9h1l-.5 2.5z"/>
<path d="M84.4 152.2h7.1M84.4 152.2l2.5-.5v1zM84.4 150v5.4M103.7 152.2h7M108.2 151.7l2.5 .5-2.5 .5z"/>
</g>
<g fill="#000" stroke="#000" stroke-width=".25">
<path d="M57.6 20l2.5-.5v1zM148.1 16.4l2.5-.5v1zM203.7 15.9l2.5 .5-2.5 .5zM79.1 19.5l2.5 .5-2.5 .5zM215 21.6l.9 .5-1.8 1.8zM71.1 59.1l.8 .5-1.7 1.9zM83.9 44.3l2.5 .5-2.5 .5zM92 44.8l2.5-.5v1zM112.8 47.5l.4 2.5h-.9zM147.8 56.4l2.6-.5v1zM200.4 55.9l2.5 .5-2.5 .5zM210.7 58.7l.7 .7-2.3 1.3z"/>
<path d="M68.8 64.1l-.7 2.4-.8-.4zM112.3 75.1h.9l-.4 2.5zM86.4 82l2.5-.6v1zM97.3 81.4l2.5 .6-2.5 .4zM147.2 96.4l2.5-.5v1zM179.8 95.9l2.5 .5-2.5 .5zM214 96.4l2.5-.5v1zM236.6 95.9l2.5 .5-2.5 .5zM245 99.9l.9-.4 .6 2.5zM53.8 112.4l2.5-.5v1zM71.3 111.9l2.5 .5-2.5 .5zM82.8 112.4l2.5-.5v1z"/>
<path d="M108.2 111.9l2.5 .5-2.5 .5zM188.2 104.8l1 2.3-1 .2zM40.2 118.4l.5 2.5h-1zM64 129.7l1 .2-.9 2.3zM118.1 129h.9l-.4 2.6zM118.6 135.3l.4 2.5h-.9zM152.1 130.2l2.5-.5v1zM237.2 129.7l2.5 .5-2.5 .5zM250.9 135.2l-.5 2.5-1-.4zM39.7 145.9h1l-.5 2.5zM84.4 152.2l2.5-.5v1zM108.2 151.7l2.5 .5-2.5 .5z"/>
</g>
<g font-size="4.2">
<text x="169" y="34.5">Parte B</text>
<text x="164.1" y="70.9">Parte O</text>
<text x="62.8" y="91.6">Parte A</text>
<text x="154.1" y="116.5">Parte D</text>
<text x="217.6" y="115.5">Parte S</text>
<text x="189.4" y="142.3">Parte R</text>
<text x="69.9" y="191">Parte C</text>
</g>
<g font-size="3.5">
<text x="69" y="8.7">2</text>
<text x="208.9" y="8.7">1</text>
<text x="171.9" y="17.7">290.00</text>
<text x="65.3" y="21.3">95.96</text>
<text x="169" y="38.9">Escala 1:5</text>
<text x="36.3" y="44">NACA0010</text>
<text x="99.1" y="46.1">22.50</text>
<text x="36.3" y="48.2">AR=0.5</text>
<text x="36.3" y="52.4">S_h=30.69 cm^2</text>
<text x="6.4" y="55.2">B</text>
<text x="36.3" y="56.6">S_v=48.52 cm^2</text>
<text x="170.1" y="57.7">275.00</text>
<text x="271.4" y="55.2">B</text>
<text x="114" y="67.8" transform="rotate(-90 114 67.8)">120.60</text>
<text x="164.1" y="75.3">Escala 1:5</text>
<text x="73.1" y="83.2">53.62</text>
<text x="62.8" y="96">Escala 1:4</text>
<text x="160.4" y="97.7">70.00</text>
<text x="222.2" y="97.7">50.00</text>
<text x="59.5" y="113.6">80.00</text>
<text x="91.5" y="113.6">111.50</text>
<text x="217.6" y="119.8">Escala 1:2</text>
<text x="154.1" y="120.9">Escala 1:2</text>
<text x="190.6" y="131.5">175.00</text>
<text x="41.4" y="138.7" transform="rotate(-90 41.4 138.7)">120.00</text>
<text x="189.4" y="146.6">Escala 1:2</text>
<text x="92.3" y="153.5">105.00</text>
<text x="6.4" y="163.1">A</text>
<text x="205.3" y="164.5">ARLAB-KYTOON</text>
<text x="271.4" y="163.1">A</text>
<text x="165.9" y="183.5">ESTRUCTURA DE GONDOLA</text>
<text x="69.9" y="195.3">Escala 1:4</text>
<text x="169.4" y="197.4">A</text>
<text x="264.3" y="197.6">0</text>
<text x="178.1" y="203.6">---</text>
<text x="200.7" y="199.3">1</text>
<text x="69" y="209.7">2</text>
<text x="208.9" y="209.7">1</text>
<text x="235.5" y="205.6">3</text>
<text x="244" y="205.6">5</text>
<text x="217.1" y="211.5">Luis Wen (luis.wenzh@gmail.com)</text>
</g>
<g font-size="3.3">
<text x="221" y="20.4">n9.53 (3/8&quot;)</text>
<text x="87" y="40.5">n9.80</text>
<text x="216.6" y="58.8">n7.94 (5/16&quot;)</text>
<text x="49.9" y="72.9">n14.00</text>
<text x="159" y="90.3">n4.76 (3/16&quot;)</text>
<text x="214.7" y="90.5">n4.76 (3/16&quot;)</text>
<text x="221.9" y="143.8">n4.76 (3/16&quot;)</text>
<text x="119.8" y="154.6" transform="rotate(-90 119.8 154.6)">n15.00</text>
<text x="45.5" y="162.3">n9.80</text>
</g>
<g font-size="2.8">
<text x="165.9" y="173.7">TITLE</text>
<text x="167.7" y="193">SIZE</text>
<text x="200.7" y="193">DWG NO</text>
<text x="262.8" y="192.9">REV</text>
<text x="165.9" y="202.4">SCALE</text>
<text x="226.1" y="205.6">SHEET</text>
<text x="239.5" y="205.6">OF</text>
</g>
</svg>
